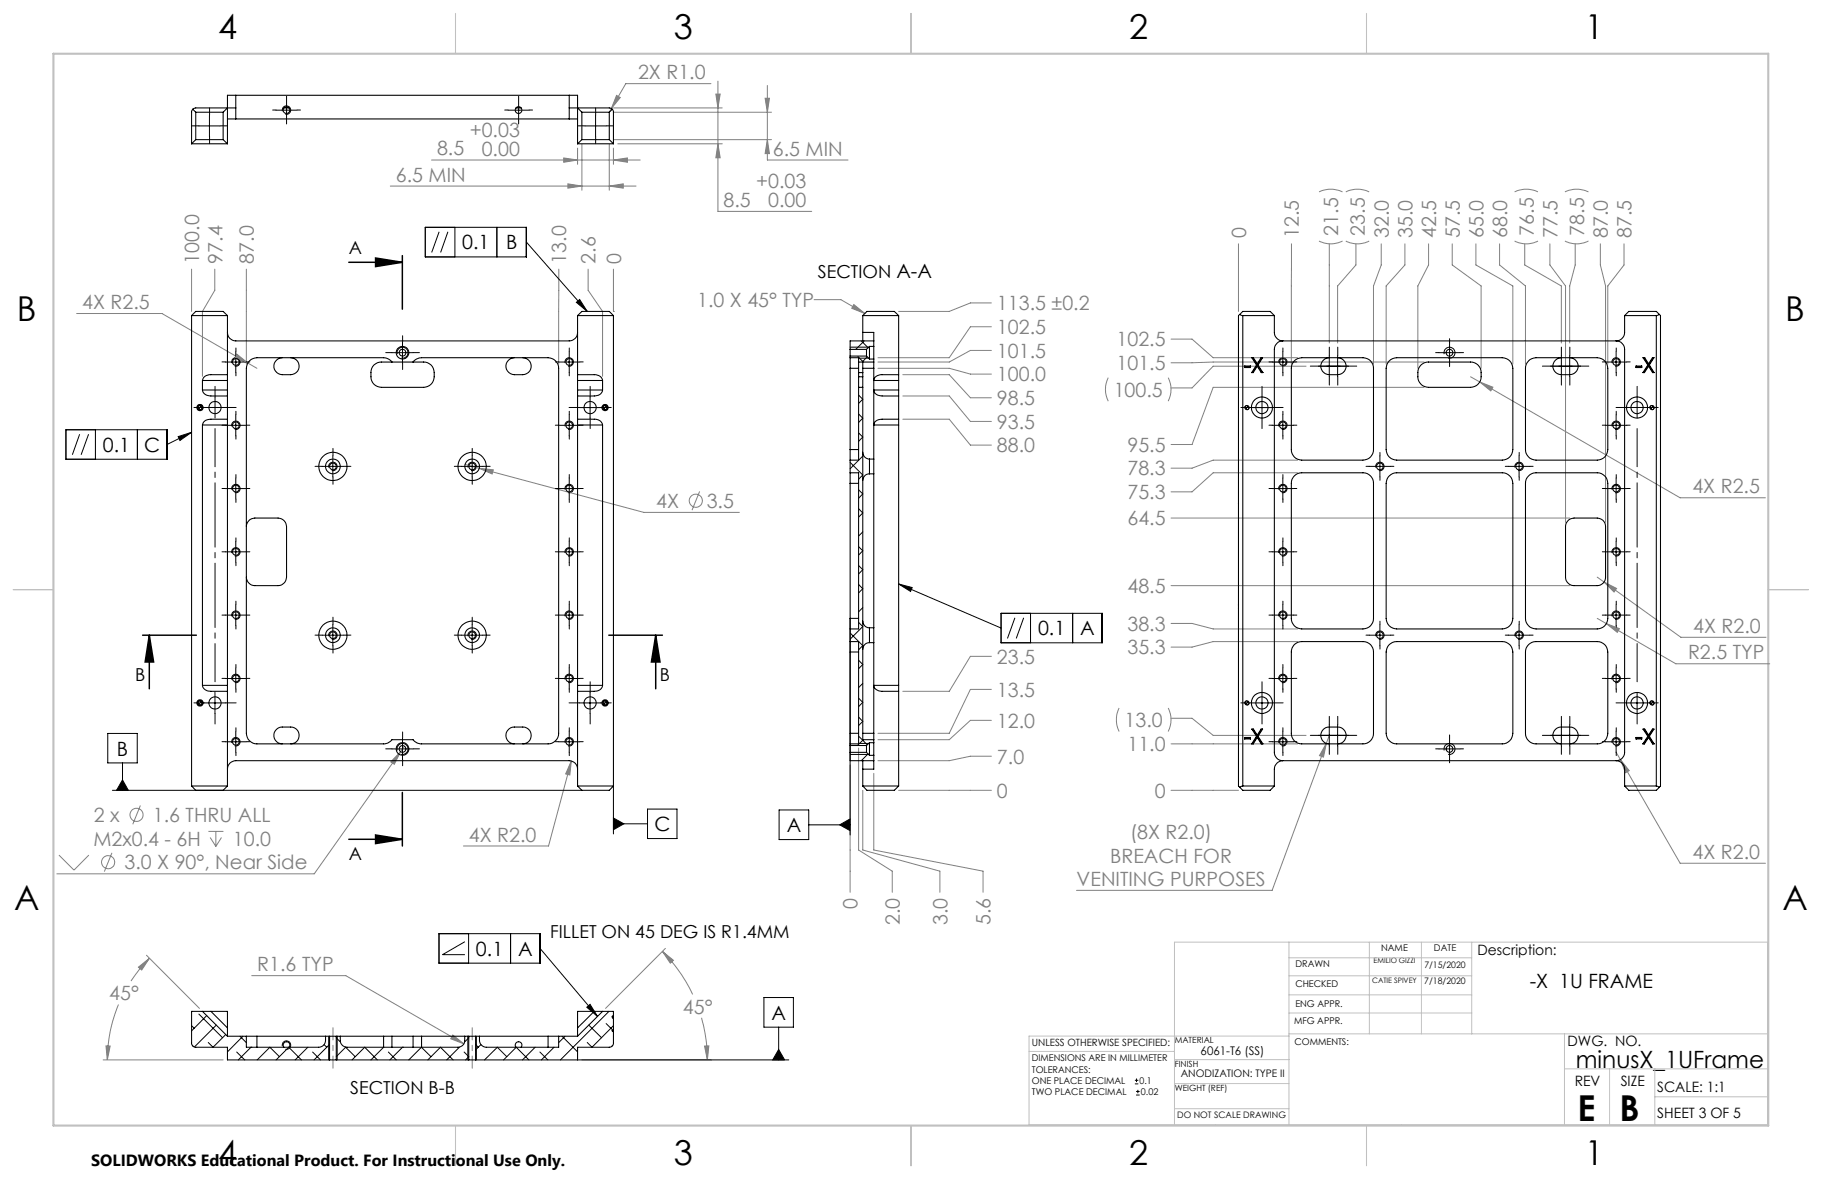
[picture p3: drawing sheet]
<svg xmlns="http://www.w3.org/2000/svg" width="432mm" height="279mm" viewBox="0 0 432 279" stroke-linecap="round" stroke-linejoin="round" font-family="sans-serif">
<g fill="none" stroke="#808080" stroke-width=".24">
<path d="M168.5 19.8h-20.2l-3.4 5.9M170.1 19.2v30.9h22.3M102.3 37.9h49.4M133.6 37.4l3.3 .5-3.3 .6zM136.9 35.1v3.8M137.9 34.1v11M144.4 34.1v11M144.9 25.7l-.5 .9M145.4 37.9l3.3-.5v1.1zM145.4 35.1v3.8M145.4 25.6h25.8M145.4 26.6h37.4"/>
<path d="M145.4 33.1h37.4M146.1 22.6l.9 .5-2.1 2.6zM146.4 34.1h24.8M169.7 22.3h1l-.6 3.3zM170.1 34.1l.6 3.3h-1zM181.3 23.3h1.1l-.5 3.3zM181.9 33.1l.5 3.3h-1.1zM181.9 20.2v17.7h19.1M92.5 44.1h58.2M134.6 43.6l3.3 .5-3.3 .5zM144.4 44.1l3.3-.5v1zM293.5 57.8v16"/>
<path d="M306.1 57.8l-.1 28.5M312.6 57.1a6.1 6.1 0 0 0 5.6 0M312.6 45.5a6.4 6.4 0 0 1 5.6 0M315 57.8v23.5M318.9 57.1a6.1 6.1 0 0 0 5.6 0M318.9 45.5a6.4 6.4 0 0 1 5.6 0M321.3 57.8v5l-4.3 5v13.5M327.3 57.8v5l-1.8 5v18.5M333 57.8v5l-4.5 5v18.5M338.6 57.8v5l-2.6 5v19.5M344.2 57.8v5l6.8 5v19.5M349.8 57.8v5l8.7 5v18.5"/>
<path d="M355.4 57.8v5l6.1 5v18.5M359 57.1a6.1 6.1 0 0 0 5.5 0M359 45.5a6.4 6.4 0 0 1 5.5 0M361.4 57.8v5l8.6 5v13.5M367.3 57.8v5l3.7 5v56M370.9 57.1a6.1 6.1 0 0 0 5.5 0M370.9 45.5a6.4 6.4 0 0 1 5.5 0M373.3 57.8v5l-1.3 5v13.5M379.3 57.8v5l1.2 5v56M384.9 57.8v5l-3.9 5v18.5M18.2 74.3h20.2l20.3 11.7M45.4 63.8v10"/>
<path d="M50.9 63.8v5l-2.9 5v15.4M58.4 63.8v22.5M132.4 63.8v22.5M139.4 63.8v5l3.4 5v15.4M145.4 73.8h.1M145.4 63.8v10M192.9 71h6.4l5.7 3.3M202.4 72.2l2.6 2.1-3.1-1.2zM235 77.4h-5l-5 7.4h-16.9M235 71.8h-5l-5 2h-12M56.1 83.9l2.6 2.1-3.1-1.2zM58.7 86l2.2 1.3"/>
<path d="M208.1 87.3h16.9l5 1.4h5M214 99.3h11l5 6.2h5M214 93.8h11l5 6.1h5M214 88.8h11l5 5.5h5M235 83h-5l-5 2.8h-16.9M262.6 89.5a6.1 6.1 0 0 0 0 5.6M276.9 89.5a6.1 6.1 0 0 1 0 5.6M277.5 80.4h5l5 4.4h20M309.5 86.8h-22l-5 5.1h-5M337.5 85.8h-50l-10 .2M337.5 91.8h-50l-5 13.5h-5M348.5 89.3l2.2 1.2"/>
<path d="M350.7 90.5l3.1 1.3-.5 .8zM350.7 90.5l47.5 27.5h20.2M110.2 110.1l3.4 .9M113.6 111l3.3 .3-.3 1zM113.6 111l39 10.4h22.6M165.8 116.5l-1.8 4.4M307.5 112h-20l-5 4.6h-5M307.5 109h-20l-5 1.9h-5M277.5 138.8h94.5M277.5 122.8h94.5M378.5 136.8l19.9 14.2h20.1M380.2 137.9l2.9 1.6-.6 .8z"/>
<path d="M235 155.5h-5l-5 8.3h-11M277.5 147.7h5l5 1.3h20M307.5 152h-20l-5 1.4h-5M378.5 146.5l2.2 1.3M380.7 147.8l3.1 1.2-.5 .9zM380.7 147.8l16.5 9.5h22.2M94.9 178.2l-1.4 2.9-.9-.5zM94.9 178.2l-20.4 28.9h-61M95.8 176.8l-.9 1.4M203.5 177.3v24.1l8 5v5.1M235 179.2h-5l-5 1.1h-16.9M235 170.7h-5l-5 4.6h-16.9"/>
<path d="M235 163.4h-5l-5 10.4h-16.9M265.2 167.8a6.4 6.4 0 0 0 0 5.6M276.9 167.8a6.1 6.1 0 0 1 0 5.6M277.5 176.3h30M277.5 170.2h5l5 4.1h22M314.3 176.2l-.6 3.2-1-.3zM315 174.3l-13.5 36.7h-46.4M383 178.3l1 1.7M33.3 190.9l-1.8 4.4M49.4 197h3.6M49.8 198.5l1.4 2.1M51.2 197v3.6"/>
<path d="M52.5 198.5l-1.3 2.1M135.4 180.3l-.4 3.4-.9-.3zM135.4 180.3l-5.4 20.2h-20.2M201.5 181.3v30.2M204.5 187.3v14.1l18.2 5v5.1M207.1 183.3v18.1l25.9 5v5.1M213 187.3h22M277.5 187.3h16M384 180l2.1 2.6-.9 .5zM384 180l14.2 24.6h20.2M14 202.6l3.5 3.6 3.6-3.6M26.5 202.1l-1.8 4.5"/>
<path d="M28.1 238.1a33.9 33.9 0 0 0-2.7 13.1M32.8 229.2l2.6-2.1-1.8 2.8zM34.7 226.4l12.6 12.6M35.4 227.1a32.3 32.3 0 0 0-4.4 5.4M59.7 231.2h22.3l27.9 16.2M157 225.5l2.6 2.1-.7 .6zM157 225.5l2.4 2.6a37.1 37.1 0 0 1 4.7 7.6M157.7 224.8l-14.2 14.2M24.4 251.2h28.5M25.1 247.9h1l-.7 3.3zM107.3 245.3l2.6 2.1-3.1-1.2zM137.9 251.2h30.7"/>
<path d="M166.3 241.2l.2 .9a34.5 34.5 0 0 1 1.1 9.1M167 247.9h1l-.4 3.3z"/>
<circle cx="164.9" cy="118.7" r="1.55"/>
<circle cx="32.4" cy="193.1" r="1.55"/>
<circle cx="25.6" cy="204.3" r="1.55"/>
</g>
<g fill="none" stroke="#000" stroke-width=".24">
<path d="M47.1 29.8h5M49.6 27.3v5M65.4 26.1h5M66.9 26.4a1 1 0 0 1 .9-1.3 1 1 0 0 1 1.1 1.1 1 1 0 0 1-1.3 .9M67.9 23.6v5M120.4 26.1h5M122.9 23.6v5M138.6 29.8h5.1M141.1 27.3v5M100.8 53.9h23.9v7h-23.9zM104.1 54.9l-1.8 4.9M106.2 54.9l-1.8 4.9"/>
<path d="M107.8 53.9v7M117.8 53.9v7M124.7 57.4l14.5 16.4M136.6 71.6l.8-.6 1.8 2.8zM47.4 96.1l-.4 .1-.1 .4M47.9 96.6l-.1 .3-.4 .2M53.4 85.8h5M54.9 86a.99 .99 0 0 1 .9-1.2 .99 .99 0 0 1 1.1 1.1 .99 .99 0 0 1-1.3 .8M55.9 83.3v5M55.9 98.3v5M92.9 83.6h5M94.2 83.9a1.3 1.3 0 0 1 1.1-1.6 1.3 1.3 0 0 1 1.4 1.4 1.3 1.3 0 0 1-1.6 1.1"/>
<path d="M95.4 81.1v5M132.4 85.8h5M133.9 86a1 1 0 0 1 .9-1.2 1 1 0 0 1 1.1 1.1 1 1 0 0 1-1.3 .8M134.9 83.3v5M134.9 98.3v5M137.3 96.6h5M139.8 94.1v5M143.4 96.1l-.3 .1-.2 .4M143.9 96.6l-.2 .4-.3 .1M201.5 82.3h4.4M203.5 84.9h2.4M295.5 96.1l-.4 .2-.1 .3"/>
<path d="M296 96.6l-.1 .3-.4 .2M296.6 96.6h5M299.1 94.1v5M301.5 85.8h5M303 86a1 1 0 0 1 .9-1.2 1 1 0 0 1 1.1 1 1 1 0 0 1-1.2 .9M304 83.3v5M304 98.3v5M312.5 86.8h7M315 84.3v5M317 84.3v5M341 83.6h5M342.3 83.9a1.31 1.31 0 0 1 1.1-1.6 1.31 1.31 0 0 1 1.4 1.4 1.31 1.31 0 0 1-1.6 1.1"/>
<path d="M343.5 81.1v5M367.5 86.8h7M370 84.3v5M372 84.3v5M380.5 85.8h5M382.1 86a.99 .99 0 0 1 .8-1.2 .99 .99 0 0 1 1.1 1.1 .99 .99 0 0 1-1.2 .8M383 83.3v5M383 98.3v5M391.5 96.1l-.3 .1-.2 .4M392 96.6l-.2 .4-.3 .1M15.6 101.8h24v7h-24zM18.9 102.9l-1.8 4.9"/>
<path d="M21 102.9l-1.8 4.9M22.6 101.8v7M32.6 101.8v7M42.2 103.5l3.2-1.1-2.7 2zM45.4 102.4l-5.8 2.9M53.4 115.8h5M53.4 100.8h5M54.9 116a.99 .99 0 0 1 .9-1.2 .99 .99 0 0 1 1.1 1.1 .99 .99 0 0 1-1.3 .8M54.9 101a.99 .99 0 0 1 .9-1.2 .99 .99 0 0 1 1.1 1.1 .99 .99 0 0 1-1.3 .8M55.9 113.3v5M76.4 110.5h5M77.9 110.8a1 1 0 0 1 .9-1.3 1 1 0 0 1 1.1 1.1 1 1 0 0 1-1.3 .9"/>
<path d="M78.9 108v5M109.4 110.5h5M110.9 110.8a1.01 1.01 0 0 1 .9-1.3 1.01 1.01 0 0 1 1.1 1.1 1.01 1.01 0 0 1-1.3 .9M111.9 108v5M132.4 115.8h5M132.4 100.8h5M133.9 116a1 1 0 0 1 .9-1.2 1 1 0 0 1 1.1 1.1 1 1 0 0 1-1.3 .8M133.9 101a1 1 0 0 1 .9-1.2 1 1 0 0 1 1.1 1.1 1 1 0 0 1-1.3 .8M134.9 113.3v5M301.5 115.8h5M301.5 100.8h5M303 116a1 1 0 0 1 .9-1.2 1 1 0 0 1 1.1 1 1 1 0 0 1-1.2 .9"/>
<path d="M303 101a1 1 0 0 1 .9-1.2 1 1 0 0 1 1.1 1 1 1 0 0 1-1.2 .9M304 113.3v5M324.5 110.5h5M326 110.8a1.01 1.01 0 0 1 .9-1.3 1.01 1.01 0 0 1 1.1 1.1 1.01 1.01 0 0 1-1.2 .9M327 108v5M357.5 110.5h5M359.1 110.8a1 1 0 0 1 .8-1.3 1 1 0 0 1 1.1 1.1 1 1 0 0 1-1.2 .9M360 108v5M380.5 115.8h5M380.5 100.8h5M382.1 116a.99 .99 0 0 1 .8-1.2 .99 .99 0 0 1 1.1 1.1 .99 .99 0 0 1-1.2 .8M382.1 101a.99 .99 0 0 1 .8-1.2 .99 .99 0 0 1 1.1 1.1 .99 .99 0 0 1-1.2 .8"/>
<path d="M383 113.3v5M53.4 130.8h5M54.9 131.1a1 1 0 0 1 .9-1.3 1 1 0 0 1 1.1 1.1 1 1 0 0 1-1.3 .9M55.9 128.3v5M132.4 130.8h5M133.9 131.1a1.01 1.01 0 0 1 .9-1.3 1.01 1.01 0 0 1 1.1 1.1 1.01 1.01 0 0 1-1.3 .9M134.9 128.3v5M213 138.4l24.2 10.4M213 138.4l3.2 .8-.4 1zM301.5 130.8h5M303 131.1a1.01 1.01 0 0 1 .9-1.3 1.01 1.01 0 0 1 1.1 1 1.01 1.01 0 0 1-1.2 1M304 128.3v5"/>
<path d="M380.5 130.8h5M382.1 131.1a1 1 0 0 1 .8-1.3 1 1 0 0 1 1.1 1.1 1 1 0 0 1-1.2 .9M383 128.3v5M53.4 145.8h5M54.9 146a1 1 0 0 1 .9-1.2 1 1 0 0 1 1.1 1.1 1 1 0 0 1-1.3 .9M55.9 143.3v5M55.9 158.3v5M76.4 150.5h5M77.9 150.8a.99 .99 0 0 1 .9-1.3 .99 .99 0 0 1 1.1 1.1 .99 .99 0 0 1-1.3 .9M78.9 148v5M109.4 150.5h5M110.9 150.8a1 1 0 0 1 .9-1.3 1 1 0 0 1 1.1 1.1 1 1 0 0 1-1.3 .9"/>
<path d="M111.9 148v5M132.4 145.8h5M133.9 146a1.01 1.01 0 0 1 .9-1.2 1.01 1.01 0 0 1 1.1 1.1 1.01 1.01 0 0 1-1.3 .9M134.9 143.3v5M134.9 158.3v5M201.5 146.5v51.4M237.2 145.3h24v7h-24zM240.5 146.4l-1.7 4.9M242.6 146.4l-1.8 4.9M244.2 145.3v7M254.2 145.3v7M301.5 145.8h5"/>
<path d="M303 146a1.01 1.01 0 0 1 .9-1.2 1.01 1.01 0 0 1 1.1 1 1.01 1.01 0 0 1-1.2 1M304 143.3v5M304 158.3v5M324.5 150.5h5M326 150.8a1 1 0 0 1 .9-1.3 1 1 0 0 1 1.1 1.1 1 1 0 0 1-1.2 .9M327 148v5M357.5 150.5h5M359.1 150.8a.99 .99 0 0 1 .8-1.3 .99 .99 0 0 1 1.1 1.1 .99 .99 0 0 1-1.2 .9M360 148v5M380.5 145.8h5M382.1 146a1 1 0 0 1 .8-1.2 1 1 0 0 1 1.1 1.1 1 1 0 0 1-1.2 .9M383 143.3v5"/>
<path d="M383 158.3v5M25.5 173.8h7v7h-7zM47.4 166.1l-.4 .1-.1 .4M47.9 166.6l-.1 .3-.4 .2M48.4 166.6h5M50.9 164.1v5M53.4 175.8h5M53.4 160.8h5M54.9 176a.99 .99 0 0 1 .9-1.2 .99 .99 0 0 1 1.1 1.1 .99 .99 0 0 1-1.3 .8M54.9 161a.99 .99 0 0 1 .9-1.2 .99 .99 0 0 1 1.1 1.1 .99 .99 0 0 1-1.3 .8M55.9 173.3v5M92.9 177.5h5"/>
<path d="M94.2 177.8a1.3 1.3 0 0 1 1.1-1.6 1.3 1.3 0 0 1 1.4 1.4 1.3 1.3 0 0 1-1.6 1.2M95.4 175v5M132.4 175.8h5M132.4 160.8h5M133.9 176a1 1 0 0 1 .9-1.2 1 1 0 0 1 1.1 1.1 1 1 0 0 1-1.3 .8M133.9 161a1 1 0 0 1 .9-1.2 1 1 0 0 1 1.1 1.1 1 1 0 0 1-1.3 .8M134.9 173.3v5M137.3 166.6h5M139.8 164.1v5M143.4 166.1l-.3 .1-.2 .4M143.9 166.6l-.2 .4-.3 .1M201.5 178.8h4.4"/>
<path d="M203.5 176.2h2.4M295.5 166.1l-.4 .2-.1 .3M296 166.6l-.1 .3-.4 .2M296.6 166.6h5M299.1 164.1v5M301.5 175.8h5M301.5 160.8h5M303 176a1 1 0 0 1 .9-1.2 1 1 0 0 1 1.1 1 1 1 0 0 1-1.2 .9M303 161a1 1 0 0 1 .9-1.2 1 1 0 0 1 1.1 1 1 1 0 0 1-1.2 .9M304 173.3v5M312.5 174.3h7M315 171.8v5"/>
<path d="M317 171.8v5M341 177.5h5M342.3 177.8a1.31 1.31 0 0 1 1.1-1.6 1.31 1.31 0 0 1 1.4 1.4 1.31 1.31 0 0 1-1.6 1.2M343.5 175v5M367.5 174.3h7M370 171.8v5M372 171.8v5M380.5 175.8h5M380.5 160.8h5M382.1 176a.99 .99 0 0 1 .8-1.2 .99 .99 0 0 1 1.1 1.1 .99 .99 0 0 1-1.2 .8M382.1 161a.99 .99 0 0 1 .8-1.2 .99 .99 0 0 1 1.1 1.1 .99 .99 0 0 1-1.2 .8M383 173.3v5"/>
<path d="M385.5 166.6h5M388 164.1v5M391.5 166.1l-.3 .1-.2 .4M392 166.6l-.2 .4-.3 .1M26.6 187.3h111.3M29 184.8l1.4 2.5h-2.8zM29 180.8v6.5M145.4 195.2h8.1M145.4 186.3v11.3M145.4 193.9l2.4 1.3-2.4 1.4zM153.5 191.7h6.9v7h-6.9zM184.6 191.9h7.1v7.1h-7.1z"/>
<path d="M191.7 195.5h9.8M199 195.5l2.5-1.4v2.7zM104 221.3h24v6.9h-24zM110.2 223.2l-5.3 3h5.3M111.1 221.3v6.9M121 221.3v6.9M128 224.8l13.6 16.1M139.1 238.7l.7-.7 1.8 2.9zM181 236.4h7v7h-7zM66.9 247.9a1.01 1.01 0 0 1 .9-1.2 1.01 1.01 0 0 1 1.1 1.1 1.01 1.01 0 0 1-1.3 .8M77.9 245.6v5.6M79.9 245.6v5.6"/>
<path d="M110.9 245.6v5.6M112.9 245.6v5.6M136.9 251.2h50M184.5 243.4v7.8M184.5 248.7l1.4 2.5h-2.8zM269 256.9h.8M269 256h.8M269.2 259.5h.9M269.2 258.7h.9M269.3 255.6v.8M269.7 258.3v.8"/>
</g>
<path d="M82.7 62.2h12.7M89 61.1l6.4 1.1-6.4 1zM95.4 60.6v12.7M33.8 150.5h12.7M35.4 150.5l1 6.4h-2zM35.4 150.5v12.7M144.3 150.5h12.7M155.4 150.5l1 6.4h-2zM155.4 150.5v12.7M82.7 198.9h12.7M89 197.9l6.4 1-6.4 1zM95.4 187.8v12.7" fill="none" stroke="#000" stroke-width=".35"/>
<path d="M78.9 243.6v9.6M111.9 243.6v9.6" fill="none" stroke="#808080" stroke-width=".24" stroke-dasharray="15.2 1.3 1.3 1.3" stroke-dashoffset="12.3"/>
<path d="M418.9 223.3v43.3" fill="none" stroke="#c0c0c0" stroke-width=".24" stroke-dasharray="15.2 1.3 1.3 1.3" stroke-dashoffset="5"/>
<g fill="none" stroke="#c0c0c0" stroke-width=".24">
<path d="M305.5 223.3v43.3M305.5 235.8h43.3M305.5 231.2h43.3M305.5 227h43.3M324.5 223.3v21.7M336.9 223.3v21.7M348.8 223.3v21.7M243.9 249.2h34.4M278.3 256.8h27.2M278.3 251.1h27.3M305.5 245h113.4M305.5 240.1h43.3"/>
<path d="M305.5 245.5h-61.6v21.1h175M370.8 245v21.6M370.8 253.3h48.1M381.5 253.3v13.3M392.2 259.9h26.7M392.2 253.3v13.3M278.3 262.7h27.2M418.9 265.1v-41.8h-140.6v43.3"/>
</g>
<path d="M108 3.2v9.5M215.9 3.2v9.5M323.8 3.2v9.5M3.1 139.7h9.6M419.1 139.7h9.5M108 266.7v9.6M215.9 266.7v9.6M323.8 266.7v9.6" fill="none" stroke="#c0c0c0" stroke-width=".25"/>
<path d="M12.7 12.7h406.4v254h-406.4z" fill="none" stroke="#c0c0c0" stroke-width=".5"/>
<g fill="none" stroke="#000" stroke-width=".24" stroke-dasharray="15.2 1.3 1.3 1.3">
<path d="M47.2 29.8h-1.8M49.7 27.3v-1.7M49.7 32.3v1.8M52.2 29.8h1.7M65.4 26.1h-.8M67.9 23.6v-.8M67.9 28.6v.8M70.4 26.1h.8M120.4 26.1h-.8M122.9 23.6v-.8M122.9 28.6v.8M125.4 26.1h.8"/>
<path d="M138.7 29.8h-1.8M141.2 27.3v-1.7M141.2 32.3v1.8M143.7 29.8h1.7M48.5 96.6h-2.5M51 96.6v-2.5M51 96.6h-2.5M51 96.6v2.5M51 96.6h2.5M51 94.1v-2.5M53.4 85.8h-.8M53.5 96.6h2.5"/>
<path d="M55.9 83.3v-.8M55.9 88.3v.8M55.9 98.3v-.8M58.4 85.8h.8M92.9 83.6h-1.5M95.4 81.1v-1.5M95.4 86.1v1.5M97.9 83.6h1.5M132.4 85.8h-.8M134.9 83.3v-.8M134.9 88.3v.8M134.9 98.3v-.8"/>
<path d="M137.4 96.6h-2.5M137.4 85.8h.8M139.9 94.1v-2.5M139.9 99.1v2.5M142.4 96.6h2.5M296.6 96.6h-2.5M299.1 94.1v-2.5M299.1 99.1v2.5M301.5 85.8h-.8M301.6 96.6h2.5M304 83.3v-.8M304 88.3v.8"/>
<path d="M304 98.3v-.8M306.5 85.8h.8M312.5 86.8h-2M314.5 86.8h-2M315 84.3v-2M315 89.3v2M317 84.3v-2M317 89.3v2M317.5 86.8h2M319.5 86.8h2M341 83.6h-.8M343.5 81.1v-.8"/>
<path d="M343.5 86.1v.8M346 83.6h.8M367.5 86.8h-2M369.5 86.8h-2M370 84.3v-2M370 89.3v2M372 84.3v-2M372 89.3v2M372.5 86.8h2M374.5 86.8h2M380.5 85.8h-.8M383 83.3v-.8"/>
<path d="M383 88.3v.8M383 98.3v-.8M385.5 96.6h-2.5M385.5 85.8h.8M388 96.6v-2.5M388 96.6h-2.5M388 96.6v2.5M388 96.6h2.5M388 94.1v-2.5M390.5 96.6h2.5M53.4 115.8h-.8M53.4 100.8h-.8"/>
<path d="M55.9 113.3v-.8M55.9 118.3v.8M55.9 103.3v.8M58.4 115.8h.8M58.4 100.8h.8M76.4 110.5h-1.7M78.9 108v-1.7M78.9 113v1.8M81.4 110.5h1.8M109.4 110.5h-1.7M111.9 108v-1.7M111.9 113v1.8"/>
<path d="M114.4 110.5h1.8M132.4 115.8h-.8M132.4 100.8h-.8M134.9 113.3v-.8M134.9 118.3v.8M134.9 103.3v.8M137.4 115.8h.8M137.4 100.8h.8M301.5 115.8h-.8M301.5 100.8h-.8M304 113.3v-.8M304 118.3v.8"/>
<path d="M304 103.3v.8M306.5 115.8h.8M306.5 100.8h.8M324.5 110.5h-.8M327 108v-.8M327 113v.8M329.5 110.5h.8M357.5 110.5h-.8M360 108v-.8M360 113v.8M362.5 110.5h.8M380.5 115.8h-.8"/>
<path d="M380.5 100.8h-.8M383 113.3v-.8M383 118.3v.8M383 103.3v.8M385.5 115.8h.8M385.5 100.8h.8M53.4 130.8h-.8M55.9 128.3v-.8M55.9 133.3v.8M58.4 130.8h.8M132.4 130.8h-.8M134.9 128.3v-.8"/>
<path d="M134.9 133.3v.8M137.4 130.8h.8M301.5 130.8h-.8M304 128.3v-.8M304 133.3v.8M306.5 130.8h.8M380.5 130.8h-.8M383 128.3v-.8M383 133.3v.8M385.5 130.8h.8M53.4 145.8h-.8M55.9 143.3v-.8"/>
<path d="M55.9 148.3v.8M55.9 158.3v-.8M58.4 145.8h.8M76.4 150.5h-1.7M78.9 148v-1.7M78.9 153v1.8M81.4 150.5h1.8M109.4 150.5h-1.7M111.9 148v-1.7M111.9 153v1.8M114.4 150.5h1.8M132.4 145.8h-.8"/>
<path d="M134.9 143.3v-.8M134.9 148.3v.8M134.9 158.3v-.8M137.4 145.8h.8M301.5 145.8h-.8M304 143.3v-.8M304 148.3v.8M304 158.3v-.8M306.5 145.8h.8M324.5 150.5h-.8M327 148v-.8M327 153v.8"/>
<path d="M329.5 150.5h.8M357.5 150.5h-.8M360 148v-.8M360 153v.8M362.5 150.5h.8M380.5 145.8h-.8M383 143.3v-.8M383 148.3v.8M383 158.3v-.8M385.5 145.8h.8M48.5 166.6h-2.5M51 169.1v2.5"/>
<path d="M53.4 175.8h-.8M53.4 160.8h-.8M53.5 166.6h2.5M55.9 173.3v-.8M55.9 178.3v.8M55.9 163.3v.8M58.4 175.8h.8M58.4 160.8h.8M92.9 177.5h-1.5M95.4 175v-1.5M95.4 180v1.5M97.9 177.5h1.5"/>
<path d="M132.4 175.8h-.8M132.4 160.8h-.8M134.9 173.3v-.8M134.9 178.3v.8M134.9 163.3v.8M137.4 166.6h-2.5M137.4 175.8h.8M137.4 160.8h.8M139.9 164.1v-2.5M139.9 169.1v2.5M142.4 166.6h2.5M296.6 166.6h-2.5"/>
<path d="M299.1 164.1v-2.5M299.1 169.1v2.5M301.5 175.8h-.8M301.5 160.8h-.8M301.6 166.6h2.5M304 173.3v-.8M304 178.3v.8M304 163.3v.8M306.5 175.8h.8M306.5 160.8h.8M312.5 174.3h-2M314.5 174.3h-2"/>
<path d="M315 171.8v-2M315 176.8v2M317 171.8v-2M317 176.8v2M317.5 174.3h2M319.5 174.3h2M341 177.5h-.8M343.5 175v-.8M343.5 180v.8M346 177.5h.8M367.5 174.3h-2M369.5 174.3h-2"/>
<path d="M370 171.8v-2M370 176.8v2M372 171.8v-2M372 176.8v2M372.5 174.3h2M374.5 174.3h2M380.5 175.8h-.8M380.5 160.8h-.8M383 173.3v-.8M383 178.3v.8M383 163.3v.8M385.5 166.6h-2.5"/>
<path d="M385.5 175.8h.8M385.5 160.8h.8M388 169.1v2.5M390.5 166.6h2.5"/>
</g>
<path d="M51 161.6v-60M388 161.6v-60" fill="none" stroke="#000" stroke-width=".24" stroke-dasharray="15.2 1.3 1.3 1.3" stroke-dashoffset="6.2"/>
<g fill="#000">
<path d="M89 61.1l6.4 1.1-6.4 1zM89 197.9l6.4 1-6.4 1z"/>
<path d="M155.4 150.5l1 6.4h-2zM35.4 150.5l1 6.4h-2z"/>
</g>
<path d="M94.9 178.2l-2.3 2.4 .9 .5zM56.1 83.9l-.5 .9 3.1 1.2zM135.4 180.3l-1.3 3.1 .9 .3zM113.6 111l3 1.3 .3-1zM133.6 37.4l3.3 .5-3.3 .6zM145.4 37.9l3.3-.5v1.1zM134.6 43.6l3.3 .5-3.3 .5zM144.4 44.1l3.3-.5v1zM169.7 22.3h1l-.6 3.3zM170.1 34.1l.6 3.3h-1zM181.3 23.3h1.1l-.5 3.3zM181.9 33.1l.5 3.3h-1.1zM146.1 22.6l-1.2 3.1 2.1-2.6zM202.4 72.2l2.6 2.1-3.1-1.2zM32.8 229.2l2.6-2.1-1.8 2.8zM25.1 247.9h1l-.7 3.3zM107.3 245.3l-.5 .9 3.1 1.2zM167 247.9h1l-.4 3.3zM157 225.5l2.6 2.1-.7 .6zM384 180l1.2 3.1 .9-.5zM380.7 147.8l2.6 2.1 .5-.9zM314.3 176.2l-1.6 2.9 1 .3zM350.7 90.5l2.6 2.1 .5-.8zM380.2 137.9l2.3 2.4 .6-.8z" fill="#808080"/>
<g fill="#000">
<path d="M42.2 103.5l3.2-1.1-2.7 2zM136.6 71.6l.8-.6 1.8 2.8zM29 184.8l1.4 2.5h-2.8zM145.4 193.9l2.4 1.3-2.4 1.4zM46.9 166.6l.1 .3 .4 .2v-.5zM47.4 166.1v.5h.5l-.1-.4zM46.9 96.6l.1 .3 .4 .2v-.5zM47.4 96.1v.5h.5l-.1-.4zM142.9 166.6l.2 .3 .3 .2v-.5zM143.4 166.1v.5h.5l-.2-.4zM142.9 96.6l.2 .3 .3 .2v-.5zM143.4 96.1v.5h.5l-.2-.4zM139.1 238.7l.7-.7 1.8 2.9zM184.5 248.7l1.4 2.5h-2.8zM295 166.6l.1 .3 .4 .2v-.5zM295.5 166.1v.5h.5l-.1-.3zM391 166.6l.2 .3 .3 .2v-.5zM391.5 166.1v.5h.5l-.2-.4zM391 96.6l.2 .3 .3 .2v-.5zM391.5 96.1v.5h.5l-.2-.4zM295 96.6l.1 .3 .4 .2v-.5zM295.5 96.1v.5h.5l-.1-.3z"/>
<path d="M213 138.4l3.2 .8-.4 1zM199 195.5l2.5 1.3v-2.7z"/>
</g>
<g fill="none" stroke="#000" stroke-width=".25">
<path d="M45.4 34.1h8.5M45.7 25.9l-.3 .5v7.7M45.7 25.9l.7 .7M46.4 26.6h6.5M46.4 26.6v6.5M46.4 33.1l-1 1M46.4 33.1h6.5M52.9 26.6v6.5M52.9 33.1l1 1M53.9 25.6h-7.5l-.7 .3M53.9 28.2h2M53.9 25.6h2"/>
<path d="M53.9 25.6l-1 1M55.9 22.6h-2v11.5M55.9 22.6v5.6M55.9 22.6h79M55.9 28.2h79M67.3 25.6h1.2M122.3 25.6h1.2M134.9 28.2h2M134.9 25.6h2M134.9 22.6h2v11.5M134.9 22.6v5.6M136.9 25.6h7.5l.7 .3"/>
<path d="M136.9 25.6l1 1M136.9 34.1h8.5M137.9 26.6v6.5M137.9 33.1l-1 1M137.9 26.6h6.5M137.9 33.1h6.5M144.4 33.1l1 1M144.4 26.6v6.5M145.1 25.9l.3 .5v7.7M145.1 25.9l-.7 .7M45.4 74.8l1-1h6.5l1 1M45.4 74.8h8.5"/>
<path d="M45.4 74.8v111.5M53.9 78.8a1.99 1.99 0 0 0 2 2h79a1.99 1.99 0 0 0 2-2M53.9 74.8v14M136.9 74.8v14M136.9 74.8l1-1h6.5l1 1M136.9 74.8h8.5M145.4 74.8v111.5M204.5 78.8v2M204.5 78.8h2.6v2M204.5 74.8l1-1h6.4l1.1 1M204.5 74.8h8.5M204.5 74.8v4"/>
<path d="M213 74.8v14M293.8 74.5l.7 .3M293.8 74.5l-.3 .3v111.5l.3 .3M293.8 74.5l.7-.7h6.5l1 1M294.5 74.8h7.5M294.5 74.8v111.5M302 74.8v4a2.05 2.05 0 0 0 2 2M385 74.8v4a2.05 2.05 0 0 1-2 2M385 74.8h7.5M392.5 74.8v111.5M393.2 74.5l-.7 .3M393.2 74.5l.3 .3v111.5l-.3 .3"/>
<path d="M393.2 74.5l-.7-.7h-6.5l-1 1M48 92.4a1.78 1.78 0 0 0 2 1.4h3.9M48 90.2h5.9M48 92.4h5.9M48 90.2v2.2M53.9 88.8h-3.9a1.77 1.77 0 0 0-2 1.4M53.9 88.8v1.4M53.9 92.4v1.4M53.9 99.3h-3.9a1.77 1.77 0 0 0-2 1.4M53.9 99.3v1.4M53.9 90.2v2.2M53.9 93.8v5.5"/>
<path d="M66.9 84.8a2.01 2.01 0 0 0-2 2 2.01 2.01 0 0 0 2 2 3.9 3.9 0 0 0 3.3-.5 2.01 2.01 0 0 0 .6-2.2 2.01 2.01 0 0 0-1.9-1.3M88.6 86.5a2.47 2.47 0 0 1 1.8-.7h10a2.47 2.47 0 0 1 2.5 2.5 2.75 2.75 0 0 1-2.5 3.5h-10a2.47 2.47 0 0 1-2.5-2.5 3.3 3.3 0 0 1 .7-2.8zM92.9 85.8a2.58 2.58 0 0 0-2-1h-30a2.53 2.53 0 0 0-2.5 2.5v86.5a2.53 2.53 0 0 0 2.5 2.5h30a2.41 2.41 0 0 0 2-1h5a2.41 2.41 0 0 0 2 1h30a2.53 2.53 0 0 0 2.5-2.5v-86.5a2.53 2.53 0 0 0-2.5-2.5h-30a2.57 2.57 0 0 0-2 1M121.9 84.8a2.01 2.01 0 0 0-2 2 2.01 2.01 0 0 0 2 2 3.8 3.8 0 0 0 3.3-.5 2.01 2.01 0 0 0 .6-2.2 2.01 2.01 0 0 0-1.9-1.3M136.9 99.3h3.9a1.79 1.79 0 0 1 2 1.4M136.9 88.8h3.9a1.77 1.77 0 0 1 2 1.4M136.9 99.3v1.4M136.9 88.8v1.4M136.9 92.4v1.4M136.9 90.2v2.2M136.9 93.8v5.5M136.9 90.2h5.9"/>
<path d="M136.9 92.4h5.9M142.8 92.4a1.7 1.7 0 0 1-2 1.4h-3.9M142.8 90.2v2.2M201.5 82.8v1.6M201.5 84.8v2.5M201.5 84.8h2v1M201.5 84.4h3.9M201.5 82.8h3.9M201.5 84.4v.4M201.5 87.3v19.2M201.5 87.3h2M203.5 85.8v2.5"/>
<path d="M203.5 89.3v2.5M203.5 85.8h3.6M203.5 91.8h1M203.5 91.8v17.2h-2M203.5 88.3v1M203.5 88.3h1M203.5 89.3h1M204.5 85.8v2.5M204.5 89.3v2.5M204.5 91.8v83.5h2.6M204.5 88.3v1M204.5 87.3h2.6"/>
<path d="M205.4 82.8v1.6M205.4 84.4l.7 .7M206.1 82.1v3M206.1 82.1h1M206.1 82.1l-.7 .7M206.1 85.1h1M207.1 82.1v3M207.1 85.8v1.5M207.1 80.8h-5.6v2M207.1 80.8v1.3M207.1 85.1v.7M207.1 87.3v21.5"/>
<path d="M213 99.3h-3.9a1.71 1.71 0 0 0-2 1.4h5.9M213 92.4h-5.9a1.7 1.7 0 0 0 2 1.4h3.9M213 99.3v1.4M213 92.4v1.4M213 88.8h-3.9a1.71 1.71 0 0 0-2 1.4h5.9M213 88.8v1.4M213 90.2v2.2M213 93.8v5.5M295 86.7l.2 .2M295 86.7v.4M295 86.7h1.3M295 87.1h1.3"/>
<path d="M295.2 86.9l-.2 .2M295.2 86.9h1M296.2 86.9l.1 .2M296.3 86.7l-.1 .2M296.3 86.7v.4M296.7 88.3h.3M296.7 84.8h.3M296.7 84.8l1.1 1.7M296.7 84.8l.3 .1M296.9 88.1l-.2 .2M296.9 88.1l.1 .2M297 84.9l1 1.6"/>
<path d="M297 84.8l1 1.4M297 84.8v.1M297.8 86.5h.3M297.8 86.5l-1.1 1.8M298 86.5h.1M298 86.2v.6M298 86.8l-1 1.5M298 86.8l.9 1.5M298 86.5l-1.1 1.6M298 86.5l1 1.6M298.1 86.5l1.2 1.8M298.9 84.8h.3"/>
<path d="M298.9 84.8l-.9 1.4M298.9 84.8v.1M298.9 88.3h.4M298.9 84.9l-.9 1.6M299 88.1l.3 .2M299 88.1l-.1 .2M299.2 84.8l-1.1 1.7M299.2 84.8l-.3 .1M304 80.8a2.05 2.05 0 0 0-2 2v95.5a1.99 1.99 0 0 0 2 2M304 80.8h79M306.7 85.5l.9-.5 .9-.2h14.5a2.47 2.47 0 0 1 2.5 2.5v19.2a2.47 2.47 0 0 1-2.5 2.5h-14.5a2.47 2.47 0 0 1-2.5-2.5v-19.2a2.47 2.47 0 0 1 .7-1.8zM315 84.8a2.01 2.01 0 0 0-2 2 2.01 2.01 0 0 0 2 2 3.7 3.7 0 0 0 3.3-.5 2.01 2.01 0 0 0 .6-2.2 2.01 2.01 0 0 0-1.9-1.3"/>
<path d="M329.2 85.5l.9-.5 .9-.2h25a2.53 2.53 0 0 1 2.5 2.5v19.2a2.53 2.53 0 0 1-2.5 2.5h-25a2.53 2.53 0 0 1-2.5-2.5v-19.2l.2-1zM336.8 86.5a2.47 2.47 0 0 1 1.7-.7h10a2.47 2.47 0 0 1 2.5 2.5 2.75 2.75 0 0 1-2.5 3.5h-10a2.72 2.72 0 0 1-2.5-3.5 2.33 2.33 0 0 1 .8-1.8zM362.3 85.5l.8-.5 .9-.2h14.5a2.53 2.53 0 0 1 2.5 2.5v19.2a2.53 2.53 0 0 1-2.5 2.5h-14.5a2.53 2.53 0 0 1-2.5-2.5v-19.2a2.32 2.32 0 0 1 .8-1.8zM370 84.8a2.01 2.01 0 0 0-2 2 2.01 2.01 0 0 0 2 2 3.7 3.7 0 0 0 3.3-.5 2.01 2.01 0 0 0 .6-2.2 2.01 2.01 0 0 0-1.9-1.3M383 80.8a2.05 2.05 0 0 1 2 2v95.5a1.99 1.99 0 0 1-2 2M387.7 86.7h1.4M387.7 87.1h1.4M387.7 86.7v.4M387.7 86.7l.2 .2M387.9 86.9h1M387.9 86.9l-.2 .2M388.9 86.9l.2 .2"/>
<path d="M389.1 86.7v.4M389.1 86.7l-.2 .2M389.4 88.3h.3M389.4 84.8h.4M389.4 84.8l1.1 1.7M389.4 84.8l.3 .1M389.6 88.1l.1 .2M389.6 88.1l-.2 .2M389.7 84.9l1 1.6M389.8 84.8l-.1 .1M389.8 84.8l.9 1.4M390.5 86.5h.4"/>
<path d="M390.5 86.5l-1.1 1.8M390.7 86.5h.1M390.7 86.5l1 1.6M390.7 86.8l1 1.5M390.7 86.2v.6M390.7 86.8l-1 1.5M390.7 86.5l-1.1 1.6M390.9 86.5l1.1 1.8M391.6 84.8h.4M391.6 84.8l-.9 1.4M391.6 84.8l.1 .1M391.7 88.3h.3"/>
<path d="M391.7 84.9l-1 1.6M391.7 88.1l.3 .2M391.7 88.1v.2M392 84.8l-1.1 1.7M392 84.8l-.3 .1M48 100.7h5.9M48 100.7v61.7M53.9 100.7v61.7M136.9 100.7h5.9M136.9 100.7v61.7M142.8 100.7v61.7M201.5 106.5v2.5"/>
<path d="M201.5 112v2.5M201.5 109v3M201.5 114.5v32M201.5 112h2v37h-2M201.5 106.5h2M201.5 114.5h2M204.5 107.2a1.63 1.63 0 0 0 1.6 1.6M206.1 112.3a1.57 1.57 0 0 0-1.6 1.6M206.1 108.8v3.5M206.1 112.3h1M206.1 108.8h1M207.1 108.8v3.5"/>
<path d="M207.1 112.3v36.5M213 100.7v61.7M306.7 112.8a2.32 2.32 0 0 1 1.8-.8h14.5a2.47 2.47 0 0 1 2.5 2.5v32a2.47 2.47 0 0 1-2.5 2.5h-14.5a2.47 2.47 0 0 1-2.5-2.5v-32a2.32 2.32 0 0 1 .7-1.7zM329.2 112.8a2.32 2.32 0 0 1 1.8-.8h25a2.53 2.53 0 0 1 2.5 2.5v32a2.53 2.53 0 0 1-2.5 2.5h-25a2.53 2.53 0 0 1-2.5-2.5v-32a2.53 2.53 0 0 1 .7-1.7zM362.3 112.8a2.32 2.32 0 0 1 1.7-.8h14.5a2.53 2.53 0 0 1 2.5 2.5v32a2.53 2.53 0 0 1-2.5 2.5h-14.5a2.53 2.53 0 0 1-2.5-2.5v-32a2.19 2.19 0 0 1 .8-1.7zM58.4 124.8a2.05 2.05 0 0 1 2-2h5.5a2.05 2.05 0 0 1 2 2v12a2.05 2.05 0 0 1-2 2h-5.5a2.05 2.05 0 0 1-2-2M371.6 123.4l.7-.5 .7-.1h5.5a1.99 1.99 0 0 1 2 2v12a1.99 1.99 0 0 1-2 2h-5.5a2.05 2.05 0 0 1-2-2v-12l.2-.8zM201.5 152v2.5M201.5 146.5v2.5M201.5 152h2v24.3h-2M201.5 149v3M201.5 154.5v19.3"/>
<path d="M201.5 154.5h2M201.5 146.5h2M204.5 147.2a1.57 1.57 0 0 0 1.6 1.6M206.1 152.3a1.57 1.57 0 0 0-1.6 1.6M206.1 148.8v3.5M206.1 152.3h1M206.1 148.8h1M207.1 148.8v3.5M207.1 152.3v21.5M306.7 152.8a2.47 2.47 0 0 1 1.8-.8h14.5a2.41 2.41 0 0 1 2.5 2.5v19.3a2.47 2.47 0 0 1-2.5 2.5h-14.5a2.47 2.47 0 0 1-2.5-2.5v-19.3a2.47 2.47 0 0 1 .7-1.7zM329.2 152.8a2.47 2.47 0 0 1 1.8-.8h25a2.47 2.47 0 0 1 2.5 2.5v19.3a2.53 2.53 0 0 1-2.5 2.5h-25a2.53 2.53 0 0 1-2.5-2.5v-19.3l.2-.9zM362.3 152.8a2.47 2.47 0 0 1 1.7-.8h14.5a2.47 2.47 0 0 1 2.5 2.5v19.3a2.53 2.53 0 0 1-2.5 2.5h-14.5a2.53 2.53 0 0 1-2.5-2.5v-19.3a2.32 2.32 0 0 1 .8-1.7z"/>
<path d="M48 162.4a1.78 1.78 0 0 0 2 1.4h3.9M48 162.4h5.9M53.9 162.4v1.4M53.9 163.8v22.5M66.9 176.3a1.99 1.99 0 0 1-2-2 1.99 1.99 0 0 1 2-2 3.8 3.8 0 0 1 3.3 .5 2.01 2.01 0 0 1 .6 2.2 2.01 2.01 0 0 1-1.9 1.3M121.9 176.3a1.99 1.99 0 0 1-2-2 1.99 1.99 0 0 1 2-2 3.7 3.7 0 0 1 3.3 .5 2.01 2.01 0 0 1 .6 2.2 2.01 2.01 0 0 1-1.9 1.3M136.9 162.4v1.4M136.9 162.4h5.9M136.9 163.8v22.5M142.8 162.4a1.7 1.7 0 0 1-2 1.4h-3.9M201.5 176.7v1.6M201.5 173.8v2.5"/>
<path d="M201.5 178.3v2h5.6M201.5 178.3h3.9M201.5 176.7h3.9M201.5 176.3v.4M201.5 173.8h2M204.5 173.8h2.6M205.4 176.7v1.6M205.4 178.3l.7 .7M206.1 176v3M206.1 176h1M206.1 176l-.7 .7M206.1 179h1"/>
<path d="M207.1 176v3M207.1 173.8v1.5M207.1 175.3v.7M207.1 179v1.3M213 162.4h-5.9a1.76 1.76 0 0 0 2 1.4h3.9M213 162.4v1.4M213 163.8v22.5M295 175.1h1.3M295 174.8v.3M295 174.8h1.3M295 174.8l.2 .1M295.2 174.9l-.2 .2"/>
<path d="M295.2 174.9h1M296.2 174.9l.1 .2M296.3 174.8v.3M296.3 174.8l-.1 .1M296.7 176.3h.3M296.7 172.8h.3M296.7 172.8l1.1 1.7M296.7 172.8l.3 .1M296.9 176.1l-.2 .2M296.9 176.1l.1 .2M297 172.9l2 3.2M297 172.8l1 1.4"/>
<path d="M297 172.8v.1M297.8 174.5h.3M297.8 174.5l-1.1 1.8M298 174.5h.1M298 174.5l-1.1 1.6M298 174.2v.6M298 174.8l-1 1.5M298 174.8l.9 1.5M298.1 174.5l1.2 1.8M298.9 172.8h.3M298.9 172.8l-.9 1.4M298.9 172.8v.1"/>
<path d="M298.9 176.3h.4M298.9 172.9l-.9 1.6M299 176.1l-.1 .2M299 176.1l.3 .2M299.2 172.8l-1.1 1.7M299.2 172.8l-.3 .1M315 176.3a1.99 1.99 0 0 1-2-2 1.99 1.99 0 0 1 2-2 3.6 3.6 0 0 1 3.3 .5 2.01 2.01 0 0 1 .6 2.2 2.01 2.01 0 0 1-1.9 1.3M370 176.3a1.99 1.99 0 0 1-2-2 1.99 1.99 0 0 1 2-2 3.6 3.6 0 0 1 3.3 .5 2.01 2.01 0 0 1 .6 2.2 2.01 2.01 0 0 1-1.9 1.3M387.7 175.1h1.4M387.7 174.8l.2 .1M387.7 174.8h1.4M387.7 174.8v.3"/>
<path d="M387.9 174.9h1M387.9 174.9l-.2 .2M388.9 174.9l.2 .2M389.1 174.8l-.2 .1M389.1 174.8v.3M389.4 176.3h.3M389.4 172.8l.3 .1M389.4 172.8h.4M389.4 172.8l1.1 1.7M389.6 176.1l.1 .2M389.6 176.1l-.2 .2M389.7 172.9l1 1.6"/>
<path d="M389.8 172.8l-.1 .1M389.8 172.8l.9 1.4M390.5 174.5h.4M390.5 174.5l-1.1 1.8M390.7 174.5h.1M390.7 174.2v.6M390.7 174.5l1 1.6M390.7 174.8l-1 1.5M390.7 174.8l1 1.5M390.7 174.5l-1.1 1.6M390.9 174.5l1.1 1.8M391.6 172.8h.4"/>
<path d="M391.6 172.8l-.9 1.4M391.6 172.8l.1 .1M391.7 176.3h.3M391.7 172.9l-1 1.6M391.7 176.1l.3 .2M391.7 176.1v.2M392 172.8l-.3 .1M392 172.8l-1.1 1.7M45.4 186.3l1 1h6.5l1-1M45.4 186.3h8.5M53.9 182.3a1.99 1.99 0 0 1 2-2h79a1.99 1.99 0 0 1 2 2M136.9 186.3l1 1h6.5l1-1"/>
<path d="M136.9 186.3h8.5M204.5 180.3v2M204.5 186.3l1 1h6.4l1.1-1M204.5 186.3h8.5M204.5 182.3v4M207.1 180.3v2h-2.6M294.5 186.3l-.7 .3M294.5 186.3h7.5M302 186.3l-1 1h-6.5l-.7-.7M304 180.3a2.05 2.05 0 0 0-2 2v4M304 180.3h79M383 180.3a2.05 2.05 0 0 1 2 2v4"/>
<path d="M385 186.3l1 1h6.5l.7-.7M385 186.3h7.5M392.5 186.3l.7 .3M48 239.7h-2.6v7.5a1.02 1.02 0 0 0 1 1h7.5v3h24.2M48 239.7h2M48 239.7l5.9 5.9M50 239.7h3.9v3.9M50 239.7l3.9 3.9M140.8 239.7h2M140.8 239.7h-3.9v3.9M140.8 239.7l-3.9 3.9M142.8 239.7h2.6v4.3l-.3 .3"/>
<path d="M142.8 239.7l-5.9 5.9M53.9 243.6v2M53.9 245.6h4.5M58.4 245.6v2.6h17.1a1.63 1.63 0 0 0 1.7-1.6v-1M58.4 245.6h2.5M60.9 245.6h17.2M60.9 245.6v2.6M67.3 248.2a.8 .8 0 0 1 0-1.1 .8 .8 0 0 1 1.1 0 .8 .8 0 0 1 .1 1.1M78.1 251.2h1.6M78.1 245.6h1.6M78.1 245.6v5.6M79.7 251.2h31.4"/>
<path d="M79.7 245.6h11.2M79.7 245.6v5.6M80.6 245.6v1a1.63 1.63 0 0 0 1.6 1.6h26.3a1.63 1.63 0 0 0 1.6-1.6v-1M90.9 245.6h2M90.9 245.6v2.6M92.9 245.6h5M92.9 245.6v2.6M97.9 245.6h2M97.9 245.6v2.6M99.9 245.6h11.2M99.9 245.6v2.6M111.1 245.6h1.6"/>
<path d="M111.1 251.2h1.6M111.1 245.6v5.6M112.7 245.6v5.6M112.7 245.6h17.2M113.6 245.6v1a1.69 1.69 0 0 0 1.7 1.6h17.1v-2.6M122.3 248.2a.8 .8 0 0 1 0-1.1 .8 .8 0 0 1 1.1 0 .8 .8 0 0 1 .1 1.1M129.9 245.6h2.5M129.9 245.6v2.6M132.4 245.6h4.5M136.9 243.6v2M145.1 244.3l.3 .2M145.1 244.2v.1"/>
<path d="M145.4 244v.5M145.4 244.5v2.7a1.02 1.02 0 0 1-1 1h-7.5v3h-24.2M145.4 240.7l-.3 .1 .2 .2-.2 .2 .3 .2"/>
<circle cx="67.9" cy="26.1" r=".8"/>
<circle cx="122.9" cy="26.1" r=".79"/>
<circle cx="47.4" cy="96.6" r=".76"/>
<circle cx="47.4" cy="96.6" r=".51"/>
<circle cx="50.9" cy="96.6" r="1.45"/>
<circle cx="55.9" cy="85.8" r=".8"/>
<circle cx="95.4" cy="83.6" r=".81"/>
<circle cx="95.4" cy="83.6" r="1.5"/>
<circle cx="134.9" cy="85.8" r=".8"/>
<circle cx="139.8" cy="96.6" r="1.45"/>
<circle cx="143.4" cy="96.6" r=".75"/>
<circle cx="143.4" cy="96.6" r=".5"/>
<circle cx="295.5" cy="96.6" r=".5"/>
<circle cx="299.1" cy="96.6" r="2.5"/>
<circle cx="299.1" cy="96.6" r="1.45"/>
<circle cx="304" cy="85.8" r=".81"/>
<circle cx="343.5" cy="83.6" r=".8"/>
<circle cx="383" cy="85.8" r=".8"/>
<circle cx="388" cy="96.6" r="2.5"/>
<circle cx="388" cy="96.6" r="1.45"/>
<circle cx="391.5" cy="96.6" r=".5"/>
<circle cx="55.9" cy="100.8" r=".8"/>
<circle cx="55.9" cy="115.8" r=".8"/>
<circle cx="78.9" cy="110.5" r="3.4"/>
<circle cx="78.9" cy="110.5" r=".8"/>
<circle cx="78.9" cy="110.5" r="1.75"/>
<circle cx="111.9" cy="110.5" r="1.74"/>
<circle cx="111.9" cy="110.5" r="3.4"/>
<circle cx="111.9" cy="110.5" r=".81"/>
<circle cx="134.9" cy="100.8" r=".8"/>
<circle cx="134.9" cy="115.8" r=".8"/>
<circle cx="304" cy="100.8" r=".81"/>
<circle cx="304" cy="115.8" r=".81"/>
<circle cx="327" cy="110.5" r=".81"/>
<circle cx="360" cy="110.5" r=".8"/>
<circle cx="383" cy="115.8" r=".8"/>
<circle cx="383" cy="100.8" r=".8"/>
<circle cx="55.9" cy="130.8" r=".8"/>
<circle cx="134.9" cy="130.8" r=".8"/>
<circle cx="304" cy="130.8" r=".81"/>
<circle cx="383" cy="130.8" r=".8"/>
<circle cx="55.9" cy="145.8" r=".8"/>
<circle cx="78.9" cy="150.5" r="3.3"/>
<circle cx="78.9" cy="150.5" r=".8"/>
<circle cx="78.9" cy="150.5" r="1.75"/>
<circle cx="111.9" cy="150.5" r="1.74"/>
<circle cx="111.9" cy="150.5" r=".81"/>
<circle cx="111.9" cy="150.5" r="3.3"/>
<circle cx="134.9" cy="145.8" r=".8"/>
<circle cx="304" cy="145.8" r=".81"/>
<circle cx="327" cy="150.5" r=".81"/>
<circle cx="360" cy="150.5" r=".8"/>
<circle cx="383" cy="145.8" r=".8"/>
<circle cx="47.4" cy="166.6" r=".76"/>
<circle cx="47.4" cy="166.6" r=".51"/>
<circle cx="51" cy="166.6" r="1.46"/>
<circle cx="55.9" cy="160.8" r=".8"/>
<circle cx="55.9" cy="175.8" r=".8"/>
<circle cx="95.4" cy="177.5" r=".81"/>
<circle cx="95.4" cy="177.5" r="1.5"/>
<circle cx="134.9" cy="160.8" r=".8"/>
<circle cx="134.9" cy="175.8" r=".8"/>
<circle cx="139.9" cy="166.6" r="1.46"/>
<circle cx="143.4" cy="166.6" r=".75"/>
<circle cx="143.4" cy="166.6" r=".5"/>
<circle cx="295.5" cy="166.6" r=".5"/>
<circle cx="299.1" cy="166.6" r="2.49"/>
<circle cx="299.1" cy="166.6" r="1.46"/>
<circle cx="304" cy="160.8" r=".81"/>
<circle cx="304" cy="175.8" r=".81"/>
<circle cx="343.5" cy="177.5" r=".8"/>
<circle cx="383" cy="175.8" r=".8"/>
<circle cx="383" cy="160.8" r=".8"/>
<circle cx="388" cy="166.6" r="2.49"/>
<circle cx="388" cy="166.6" r="1.46"/>
<circle cx="391.5" cy="166.6" r=".5"/>
</g>
<g fill="none" stroke="#000" stroke-width=".24">
<path d="M203.3 84.5l1.3 1.3M203.5 93.6l1 1-1 1M203.5 98.1l1 1-1 1M204.1 80.8l1.6 1.6M204.8 80.8l-2 2M205.5 84.6l-1.2 1.2M201.5 109.6l3 3-1 1M203.5 102.6l1 1-1 1M203.5 116.1l1 1-1 1M204.5 108.1l-3 3M203.5 120.5l1 1.1-1 1M203.5 129.5l1 1-1 1.1"/>
<path d="M203.5 134l1 1-1 1M203.5 138.5l1 1-1 1M204.5 126l-1 1M201.5 150l3 3-1 1M203.5 147.5l1 1-3 3M203.5 156.5l1 1-1 1M204.5 144l-1 1M201.6 178.3l-.1 .1M203.5 165.5l1 .9-1 1.1M203.5 169.9l1 1.1-1 .9M203.5 174.4l2 2.1M204.5 162l-1 .9"/>
<path d="M204.6 175.3l-1.4 1.4M205.7 178.6l-1.6 1.7M45.5 239.7l-.1 .1M144.3 239.7l-11.5 11.5M145.3 239.7l.1 .1M45.4 243.1l.6 .6M45.6 247.8l.2 .2M47.1 240.3l5.6 5.6M49 240.7l-3.6 3.6M51.3 242.9l-5.2 5.2M53.5 245.2l-3 3-1.1-1.1M56.1 249.3l1.9 1.9"/>
<path d="M56.9 245.6l1.5 1.5M57.6 245.6l-3.7 3.7M59.5 248.2l-3 3M59.5 248.2h.1M65.4 251.2l3-3 3 3M66.2 250.4l-2.2-2.2-3 3M73 248.2l-3 3M74.1 249.3l1.9 1.9M76.8 247.5l.6 .7M78.1 247.5l-3.7 3.7M80 245.6l-.3 .3 1 1M81.9 248.1l2.3 2.3"/>
<path d="M82 248.1l-2.3 2.3M83.4 251.2l3-3 3 3M90.9 248.2l-3 3M92 249.3l1.9 1.9M95.4 248.2l-3 3M95.4 248.2h.1M101.4 251.2l3-3 3 3M102.1 250.4l-2.2-2.2-3 3M108.9 248.1l-3 3.1M110 249.3l1.1 1.1M110.8 245.6l.3 .4-1 .9M111.1 250.4l-.8 .8"/>
<path d="M112.7 247.5l.6 .7M114 247.5l-1.3 1.3M119.3 251.2l3-3 3 3M120.1 250.4l-2.2-2.2-3.1 3M126.8 248.2l-3 3M128 249.3l1.8 1.9M131.3 248.2l-3 3M133.2 245.6l3.7 3.7M133.9 245.6l-1.5 1.5M139.5 242.9l3.1 3M143.7 242.6l1.5 1.5M145.2 247.8l-.2 .2"/>
<path d="M145.4 243.1l-5.1 5.1-1.1-1.1"/>
</g>
<g font-size="8.5">
<text x="373.9" y="265.7">E</text>
<text x="383.8" y="265.7">B</text>
</g>
<g font-size="8.1">
<text x="51.7" y="9.3">4</text>
<text x="159.7" y="9.3">3</text>
<text x="267.6" y="9.3">2</text>
<text x="375.6" y="9.3">1</text>
<text x="4" y="76">B</text>
<text x="423.1" y="76">B</text>
<text x="3.3" y="215.7">A</text>
<text x="422.4" y="215.7">A</text>
<text x="51.7" y="276">4</text>
<text x="159.7" y="276">3</text>
<text x="267.6" y="276">2</text>
<text x="375.6" y="276">1</text>
</g>
<text font-size="5.6" x="373.5" y="253">minusX_1UFrame</text>
<g font-size="4.7" fill="#808080">
<text x="151.2" y="18.8">2X R1.0</text>
<text x="111.3" y="32.4">+0.03</text>
<text x="103.6" y="36.8">8.5</text>
<text x="114.2" y="36.9">0.00</text>
<text x="183.2" y="36.9">6.5 MIN</text>
<text x="93.8" y="43.1">6.5 MIN</text>
<text x="179.2" y="44.5">+0.03</text>
<text x="171.5" y="49">8.5</text>
<text x="182.1" y="49.1">0.00</text>
<text x="295.3" y="56.5" transform="rotate(-90 295.3 56.5)">0</text>
<text x="307.8" y="56.5" transform="rotate(-90 307.8 56.5)">12.5</text>
<text x="317.2" y="55.8" transform="rotate(-90 317.2 55.8)">21.5</text>
<text x="323.5" y="55.8" transform="rotate(-90 323.5 55.8)">23.5</text>
<text x="329.1" y="56.5" transform="rotate(-90 329.1 56.5)">32.0</text>
<text x="334.7" y="56.5" transform="rotate(-90 334.7 56.5)">35.0</text>
<text x="340.3" y="56.5" transform="rotate(-90 340.3 56.5)">42.5</text>
<text x="345.9" y="56.5" transform="rotate(-90 345.9 56.5)">57.5</text>
<text x="351.6" y="56.5" transform="rotate(-90 351.6 56.5)">65.0</text>
<text x="357.2" y="56.5" transform="rotate(-90 357.2 56.5)">68.0</text>
<text x="363.5" y="55.8" transform="rotate(-90 363.5 55.8)">76.5</text>
<text x="369.1" y="56.5" transform="rotate(-90 369.1 56.5)">77.5</text>
<text x="375.4" y="55.8" transform="rotate(-90 375.4 55.8)">78.5</text>
<text x="381.1" y="56.5" transform="rotate(-90 381.1 56.5)">87.0</text>
<text x="386.7" y="56.5" transform="rotate(-90 386.7 56.5)">87.5</text>
<text x="47.2" y="62.5" transform="rotate(-90 47.2 62.5)">100.0</text>
<text x="52.7" y="62.5" transform="rotate(-90 52.7 62.5)">97.4</text>
<text x="60.2" y="62.5" transform="rotate(-90 60.2 62.5)">87.0</text>
<text x="134.2" y="62.5" transform="rotate(-90 134.2 62.5)">13.0</text>
<text x="141.2" y="62.5" transform="rotate(-90 141.2 62.5)">2.6</text>
<text x="147.2" y="62.5" transform="rotate(-90 147.2 62.5)">0</text>
<text x="19.5" y="73.3">4X R2.5</text>
<text x="165.2" y="72.8">1.0 X 45° TYP</text>
<text x="236.3" y="73.5">113.5 ±0.2</text>
<text x="236.3" y="79.2">102.5</text>
<text x="264.6" y="82.1">102.5</text>
<text x="236.3" y="84.8">101.5</text>
<text x="264.6" y="87.7">101.5</text>
<text x="236.3" y="96">98.5</text>
<text x="236.3" y="90.4">100.0</text>
<text x="264" y="94">100.5</text>
<text x="236.3" y="101.6">93.5</text>
<text x="236.3" y="107.2">88.0</text>
<text x="267.2" y="107.1">95.5</text>
<text x="267.2" y="112.7">78.3</text>
<text x="267.2" y="118.3">75.3</text>
<text x="401.1" y="116.9">4X R2.5</text>
<text x="155.5" y="120.4">4X</text>
<text x="167.5" y="120.4">3.5</text>
<text x="267.2" y="124.5">64.5</text>
<text x="267.2" y="140.5">48.5</text>
<text x="267.2" y="149.5">38.3</text>
<text x="401.3" y="150">4X R2.0</text>
<text x="267.2" y="155.1">35.3</text>
<text x="236.3" y="157.3">23.5</text>
<text x="400.1" y="156.3">R2.5 TYP</text>
<text x="236.3" y="165.1">13.5</text>
<text x="236.3" y="172.4">12.0</text>
<text x="266.5" y="172.3">13.0</text>
<text x="267.2" y="178">11.0</text>
<text x="236.3" y="181">7.0</text>
<text x="236.3" y="189">0</text>
<text x="273.7" y="189">0</text>
<text x="22.3" y="194.8">2 x</text>
<text x="36.2" y="194.8">1.6 THRU ALL</text>
<text x="22.1" y="200.4">M2x0.4 - 6H</text>
<text x="55.2" y="200.4">10.0</text>
<text x="111.1" y="199.5">4X R2.0</text>
<text x="267.8" y="198.9">(8X R2.0)</text>
<text x="401.1" y="203.5">4X R2.0</text>
<text x="29.5" y="206">3.0 X 90°, Near Side</text>
<text x="255.2" y="210">VENITING PURPOSES</text>
<text x="263.1" y="204.4">BREACH FOR</text>
<text x="203.2" y="215.3" transform="rotate(-90 203.2 215.3)">0</text>
<text x="213.2" y="219.2" transform="rotate(-90 213.2 219.2)">2.0</text>
<text x="224.5" y="219.2" transform="rotate(-90 224.5 219.2)">3.0</text>
<text x="234.7" y="219.2" transform="rotate(-90 234.7 219.2)">5.6</text>
<text x="61" y="230.2">R1.6 TYP</text>
<text x="25.9" y="237">45°</text>
<text x="161.8" y="240.2">45°</text>
</g>
<g font-size="4.7">
<text x="109.6" y="59.1">0.1</text>
<text x="119.9" y="59.1">B</text>
<text x="24.4" y="107.1">0.1</text>
<text x="34.2" y="107.1">C</text>
<text x="246" y="150.6">0.1</text>
<text x="256" y="150.6">A</text>
<text x="27.7" y="179.1">B</text>
<text x="155.1" y="197">C</text>
<text x="186.4" y="197.2">A</text>
<text x="112.8" y="226.5">0.1</text>
<text x="122.8" y="226.5">A</text>
<text x="362.5" y="234.1">-X 1U FRAME</text>
<text x="182.8" y="241.7">A</text>
</g>
<g font-size="4.2">
<text x="82.7" y="60.3">A</text>
<text x="193.9" y="65.9">SECTION A-A</text>
<text x="32.1" y="161.3">B</text>
<text x="156.4" y="161.3">B</text>
<text x="82.7" y="203.9">A</text>
<text x="130.4" y="222.3">FILLET ON 45 DEG IS R1.4MM</text>
<text x="83" y="259.2">SECTION B-B</text>
</g>
<text font-size="3.8" x="21.6" y="276.3">SOLIDWORKS Educational Product. For Instructional Use Only.</text>
<g font-size="3.4">
<text x="350.2" y="226.2">Description:</text>
<text x="371.5" y="247.9">DWG. NO.</text>
<text x="373.2" y="257.5">REV</text>
<text x="384.1" y="257.5">SIZE</text>
<text x="392.8" y="258.7">SCALE: 1:1</text>
<text x="392.8" y="264.9">SHEET 3 OF 5</text>
</g>
<text font-size="2.8" x="284.5" y="250">6061-T6 (SS)</text>
<text font-size="2.5" x="279.8" y="255.2">ANODIZATION: TYPE II</text>
<text font-size="2.4" x="244.5" y="247.8">UNLESS OTHERWISE SPECIFIED:</text>
<g font-size="2.2">
<text x="327.3" y="225.4">NAME</text>
<text x="339.8" y="225.4">DATE</text>
<text x="307" y="233.8">CHECKED</text>
<text x="307" y="229.3">DRAWN</text>
<text x="307" y="238.6">ENG APPR.</text>
<text x="306.7" y="242.7">MFG APPR.</text>
<text x="244.5" y="251.5">DIMENSIONS ARE IN MILLIMETER</text>
<text x="306.8" y="247.7">COMMENTS:</text>
<text x="244.5" y="254.2">TOLERANCES:</text>
<text x="244.5" y="256.8">ONE PLACE DECIMAL</text>
<text x="270.1" y="256.8">0.1</text>
<text x="244.5" y="259.5">TWO PLACE DECIMAL</text>
<text x="270.4" y="259.5">0.02</text>
</g>
<g font-size="2.1">
<text x="337.6" y="233.1">7/18/2020</text>
<text x="337.6" y="229.3">7/15/2020</text>
<text x="279" y="264.9">DO NOT SCALE DRAWING</text>
</g>
<g font-size="2">
<text x="278.4" y="247.1">MATERIAL</text>
<text x="278.4" y="253">FINISH</text>
<text x="278.4" y="258.5">WEIGHT (REF)</text>
</g>
<g font-size="1.8">
<text x="325.2" y="232.9">CATIE SPIVEY</text>
<text x="325.5" y="228.3">EMILIO GIZZI</text>
</g>
</svg>
